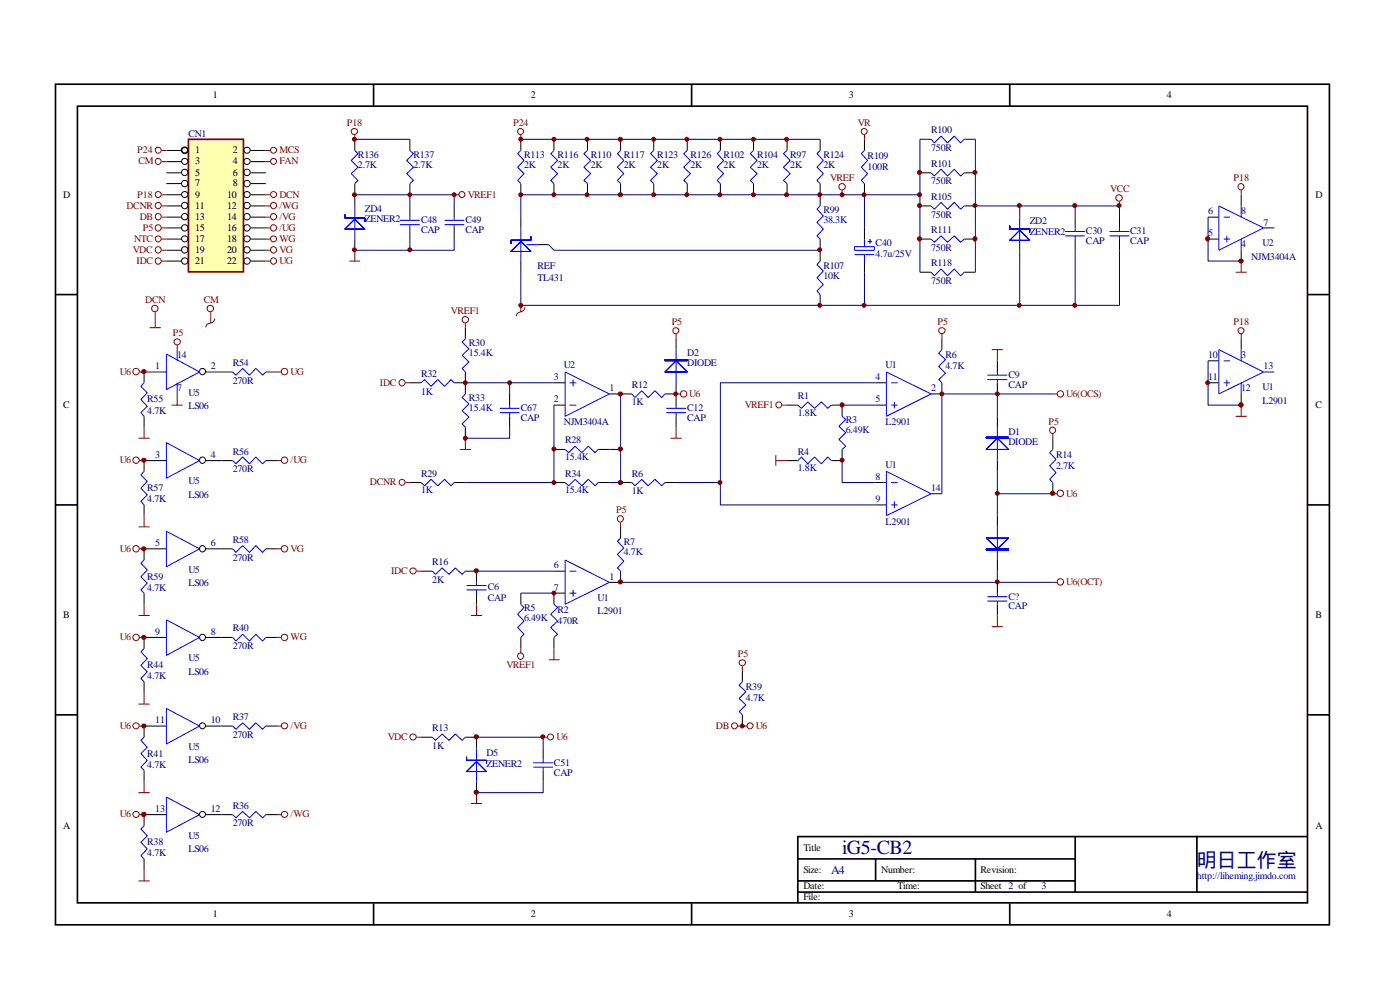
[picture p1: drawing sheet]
<svg xmlns="http://www.w3.org/2000/svg" width="297mm" height="210mm" viewBox="0 0 297 210" stroke-linecap="round" stroke-linejoin="round" font-family="sans-serif">
<g fill="none" stroke="#000" stroke-width=".35">
<path d="M11.8 17.9h270.2v178.3h-270.2zM79.2 17.9v4.6M146.7 17.9v4.6M214.2 17.9v4.6M16.4 22.5h261v169h-261zM11.8 62.5h4.6M277.5 62.5h4.6M11.8 107.1h4.6M277.5 107.1h4.6M11.8 151.6h4.6M277.5 151.6h4.6M228.1 177.5v11.7"/>
<path d="M253.9 177.5h-84.7v14.1M277.5 177.5h-23.6v11.7M79.2 191.6v4.7M146.7 191.6v4.7M169.2 182.2h58.9M169.2 189.2h108.3M169.2 186.9h58.9M185.8 182.2v4.7M206.9 182.2v7M214.2 191.6v4.7"/>
</g>
<path d="M40 29.6h11.6v28h-11.6z" fill="#ffffb0"/>
<path d="M40 29.5h11.6v28.2h-11.6z" fill="none" stroke="#800000" stroke-width=".35"/>
<circle cx="39.2" cy="31.9" r=".66" fill="none" stroke="#000" stroke-width=".35"/>
<g fill="none" stroke="#000" stroke-width=".21">
<path d="M35.3 31.9h3.2M35.3 34.3h3.2M35.3 36.7h3.2M35.3 38.9h3.2M53.2 31.9h3.2M53.2 34.3h3.2M53.2 36.7h3.2M53.2 38.9h3.2M75.3 29.5v2.4M75.3 38.9v4.8M87 29.5v2.4M87 38.9v2.4"/>
<path d="M110.5 29.5v2.4M110.5 38.9v2.4M117.5 29.5v2.4M117.5 38.9v2.4M124.6 29.5v2.4M124.6 38.9v2.4M131.7 29.5v2.4M131.7 38.9v2.4M138.7 29.5v2.4M138.7 38.9v2.4M145.8 29.5v2.4M145.8 38.9v2.4"/>
<path d="M152.8 29.5v2.4M152.8 38.9v2.4M159.9 29.5v2.4M159.9 38.9v2.4M167 29.5v2.4M167 38.9v2.4M174 29.5v2.4M174 38.9v4.8M183.4 29.5v2.4M183.4 38.9v2.4M195.2 36.7h2.3M195.2 29.5h2.3"/>
<path d="M204.6 36.7h2.3M204.6 29.5h2.3M35.3 41.3h3.2M35.3 43.7h3.2M35.3 46.1h3.2M35.3 48.3h3.2M35.3 50.7h3.2M35.3 53.1h3.2M35.3 55.4h3.2M53.2 41.3h3.2M53.2 43.7h3.2M53.2 46.1h3.2"/>
<path d="M53.2 48.3h3.2M53.2 50.7h3.2M53.2 53.1h3.2M53.2 55.4h3.2M75.3 50.7v2.4M87 43.7v2.4M87 48.3v2.4M96.4 43.7v2.4M96.4 48.3v2.4M110.5 46.1v2.2M110.5 55.4v2.3M114 51.9h2.4"/>
<path d="M174 50.7v4.7M183.4 48.3v2.4M183.4 55.4v2.3M195.2 43.7h2.3M195.2 50.7h2.3M195.2 57.7h2.3M204.6 43.7h2.3M204.6 50.7h2.3M204.6 57.7h2.3M216.3 43.7v2.4M216.3 53.1v2.3M228.1 46.1v2.2"/>
<path d="M228.1 50.7v2.4M237.5 46.1v2.2M237.5 50.7v2.4M256.3 46.1h2.3M256.3 50.7h2.3M263.3 41.3v2.4M263.3 53.1v2.3M268.1 48.3h2.2M35.3 78.9h-4.7v2.3M43.7 78.9h5.7M56.4 78.9h2.4M98.7 69.5v2.4"/>
<path d="M98.7 78.9v4.7M143.4 71.9v2.3M174 62.5v2.3M199.8 71.9v2.3M211.6 76.5v2.4M256.3 76.5h2.3M263.3 71.9v2.3M268.1 78.9h2.2M30.6 88.3v2.3M35.3 97.7h-4.7v2.3M43.7 97.7h5.7M56.4 97.7h2.4"/>
<path d="M87 81.2h2.3M96.4 81.2h2.3M98.7 90.6v2.4M108.1 83.6v2.3M108.1 88.3v2.3M117.5 85.9h2.4M117.5 81.2h2.4M117.5 95.3h2.4M126.9 95.3h2.4M129.3 83.6h4.7M141.1 83.6h2.3M143.4 81.2v4.7"/>
<path d="M143.4 88.3v2.3M167 97.7h2.2M167 85.9h2.2M176.4 85.9h2.2v2.4M178.6 95.3v2.4h-2.2M185.8 85.9h2.2M185.8 81.2h2.2M199.8 81.2v2.4h-2.3M211.6 81.2v2.4M211.6 88.3v2.3M211.6 97.7v2.3M223.4 93v2.3"/>
<path d="M256.3 81.2h2.3M263.3 83.6v2.3M30.6 107.1v2.3M35.3 116.4h-4.7v2.4M43.7 116.4h5.7M56.4 116.4h2.4M87 102.4h2.3M96.4 102.4h2.3M117.5 102.4h2.4M126.9 102.4h2.4M131.7 111.8v2.3M131.7 102.4h2.3"/>
<path d="M141.1 102.4h2.3M185.8 102.4h2.2M185.8 107.1h2.2M197.5 104.7h2.3M211.6 109.4v2.4M211.6 118.8v2.4M223.4 102.4v2.3M30.6 125.8v2.4M35.3 135.2h-4.7v2.4M43.7 135.2h5.7M56.4 135.2h2.4M89.3 121.2h2.4"/>
<path d="M98.7 121.2h2.4v2.3M101.1 125.8v2.4M110.5 125.8v2.4M110.5 135.2v2.4M117.5 135.2v2.4M117.5 121.2h2.4M119.9 125.8h-2.4v2.4M131.7 121.2v2.3h-2.4M211.6 123.5v2.3M211.6 128.2v2.4M30.6 144.6v2.4M35.3 154h-4.7v2.4"/>
<path d="M43.7 154h5.7M56.4 154h2.4M89.3 156.4h2.4M98.7 156.4h2.4v2.3M115.2 158.7v2.3M157.5 142.2v2.4M157.5 151.6v2.4M30.6 163.4v2.4M35.3 172.8h-4.7v2.4M43.7 172.8h5.7M56.4 172.8h2.4M101.1 165.8v2.3"/>
<path d="M115.2 163.4v2.4M30.6 182.2v2.4"/>
<circle cx="39.2" cy="38.9" r=".68"/>
<circle cx="39.2" cy="36.6" r=".68"/>
<circle cx="39.2" cy="34.2" r=".66"/>
<circle cx="52.4" cy="38.9" r=".68"/>
<circle cx="52.4" cy="36.6" r=".68"/>
<circle cx="52.4" cy="31.9" r=".66"/>
<circle cx="52.4" cy="34.2" r=".66"/>
<circle cx="39.2" cy="43.6" r=".68"/>
<circle cx="39.2" cy="46" r=".68"/>
<circle cx="39.2" cy="48.3" r=".68"/>
<circle cx="39.2" cy="55.4" r=".68"/>
<circle cx="39.2" cy="53" r=".68"/>
<circle cx="39.2" cy="41.3" r=".66"/>
<circle cx="39.2" cy="50.7" r=".66"/>
<circle cx="52.4" cy="43.6" r=".68"/>
<circle cx="52.4" cy="46" r=".68"/>
<circle cx="52.4" cy="48.3" r=".68"/>
<circle cx="52.4" cy="53" r=".68"/>
<circle cx="52.4" cy="55.4" r=".68"/>
<circle cx="52.4" cy="41.3" r=".66"/>
<circle cx="52.4" cy="50.7" r=".66"/>
<circle cx="42.9" cy="78.8" r=".66"/>
<circle cx="42.9" cy="97.6" r=".66"/>
<circle cx="42.9" cy="116.4" r=".66"/>
<circle cx="42.9" cy="135.2" r=".66"/>
<circle cx="43" cy="154" r=".64"/>
<circle cx="43" cy="172.7" r=".64"/>
</g>
<g fill="none" stroke="#800000" stroke-width=".21">
<path d="M34.3 31.9h1M34.3 34.3h1M56.4 31.9h1M56.4 34.3h1M75.3 28.6v.9M110.5 28.6v.9M183.4 28.6v.9M34.3 41.3h1M34.3 43.7h1M34.3 46.1h1M34.3 48.3h1M34.3 50.7h1"/>
<path d="M34.3 53.1h1M34.3 55.4h1M56.4 41.3h1M56.4 43.7h1M56.4 46.1h1M56.4 48.3h1M56.4 50.7h1M56.4 53.1h1M56.4 55.4h1M74.1 55.4h2.3M75.3 53.1v2.3M96.4 41.3h1"/>
<path d="M178.6 40.4v.9M237.5 42.8v.9M262.1 57.7h2.4M263.3 40.4v.9M263.3 55.4v2.3M29.6 78.9h1M31.7 69.5h2.4M32.9 66.2v3.3M37.6 73.2v1M44.6 68.6a.83 .83 0 0 0-.9 .8M44.7 66.2v2.4M45.6 67.6a.94 .94 0 0 1-1 .9"/>
<path d="M58.8 78.9h.9M98.7 68.6v.9M110.4 66.2a.8 .8 0 0 0-.8 .9M110.5 64.8v1.4M111.3 65.2a.94 .94 0 0 1-.9 .9M143.4 70.9v1M199.8 70.9v1M210.4 74.2h2.4M211.6 74.2v2.3M263.3 70.9v1M29.4 93h2.3M29.6 97.7h1"/>
<path d="M30.6 90.6v2.4M36.4 85.9h2.4M37.6 83.6v2.3M58.8 97.7h.9M86 81.2h1M97.5 95.3h2.4M98.7 93v2.3M142.2 93h2.4M143.4 83.6h1M143.4 90.6v2.4M164.6 97.7h2.4M164.6 96.5v2.3"/>
<path d="M165.9 85.9h1.1M223.4 83.6h.9M223.4 92v1M262.1 88.3h2.4M263.3 85.9v2.4M29.4 111.8h2.3M29.6 116.4h1M30.6 109.4v2.4M58.8 116.4h.9M86 102.4h1M131.7 110.8v1M223.4 104.7h.9"/>
<path d="M29.4 130.6h2.3M29.6 135.2h1M30.6 128.2v2.4M58.8 135.2h.9M88.4 121.2h.9M99.9 130.6h2.4M101.1 128.2v2.4M110.5 137.6v.9M116.4 140h2.3M117.5 137.6v2.4M210.4 132.9h2.4M211.6 130.6v2.3"/>
<path d="M223.4 123.5h.9M29.4 149.4h2.3M29.6 154h1M30.6 147v2.4M58.8 154h.9M88.4 156.4h.9M115.2 156.4h1M156.5 154h2M157.5 141.3v.9M29.4 168.1h2.3M29.6 172.8h1M30.6 165.8v2.3"/>
<path d="M58.8 172.8h.9M99.9 170.4h2.4M101.1 168.1v2.3M29.4 186.9h2.3M30.6 184.6v2.3"/>
<circle cx="33.6" cy="31.9" r=".64"/>
<circle cx="33.6" cy="34.2" r=".64"/>
<circle cx="58" cy="31.9" r=".64"/>
<circle cx="58" cy="34.2" r=".64"/>
<circle cx="75.2" cy="27.9" r=".66"/>
<circle cx="110.4" cy="27.9" r=".64"/>
<circle cx="178.6" cy="39.6" r=".68"/>
<circle cx="183.3" cy="27.9" r=".64"/>
<circle cx="263.2" cy="39.6" r=".66"/>
<circle cx="33.5" cy="46" r=".66"/>
<circle cx="33.5" cy="48.3" r=".66"/>
<circle cx="33.5" cy="43.6" r=".66"/>
<circle cx="33.5" cy="53" r=".66"/>
<circle cx="33.5" cy="55.3" r=".66"/>
<circle cx="33.6" cy="41.3" r=".64"/>
<circle cx="33.6" cy="50.7" r=".64"/>
<circle cx="58" cy="43.6" r=".66"/>
<circle cx="58" cy="48.3" r=".66"/>
<circle cx="58" cy="46" r=".66"/>
<circle cx="58" cy="55.3" r=".66"/>
<circle cx="58" cy="53" r=".66"/>
<circle cx="58" cy="41.3" r=".64"/>
<circle cx="58" cy="50.7" r=".64"/>
<circle cx="98" cy="41.3" r=".64"/>
<circle cx="237.4" cy="42" r=".68"/>
<circle cx="28.9" cy="78.8" r=".68"/>
<circle cx="32.8" cy="65.4" r=".68"/>
<circle cx="37.6" cy="72.5" r=".66"/>
<circle cx="44.6" cy="65.4" r=".68"/>
<circle cx="60.4" cy="78.8" r=".68"/>
<circle cx="98.7" cy="67.8" r=".68"/>
<circle cx="143.4" cy="70.1" r=".64"/>
<circle cx="199.8" cy="70.1" r=".66"/>
<circle cx="263.3" cy="70.1" r=".64"/>
<circle cx="28.9" cy="97.6" r=".68"/>
<circle cx="60.4" cy="97.6" r=".68"/>
<circle cx="85.3" cy="81.2" r=".66"/>
<circle cx="145" cy="83.6" r=".68"/>
<circle cx="165.2" cy="85.9" r=".64"/>
<circle cx="223.3" cy="91.2" r=".66"/>
<circle cx="225" cy="83.6" r=".68"/>
<circle cx="28.9" cy="116.4" r=".68"/>
<circle cx="60.4" cy="116.4" r=".68"/>
<circle cx="85.3" cy="102.3" r=".64"/>
<circle cx="131.6" cy="110" r=".66"/>
<circle cx="225" cy="104.6" r=".68"/>
<circle cx="28.9" cy="135.2" r=".68"/>
<circle cx="60.4" cy="135.2" r=".68"/>
<circle cx="87.6" cy="121.1" r=".66"/>
<circle cx="110.4" cy="139.2" r=".66"/>
<circle cx="225" cy="123.4" r=".68"/>
<circle cx="28.9" cy="154" r=".66"/>
<circle cx="60.4" cy="154" r=".66"/>
<circle cx="87.6" cy="156.3" r=".66"/>
<circle cx="116.8" cy="156.3" r=".64"/>
<circle cx="155.8" cy="154" r=".64"/>
<circle cx="157.5" cy="140.6" r=".66"/>
<circle cx="159.1" cy="154" r=".64"/>
<circle cx="28.9" cy="172.8" r=".66"/>
<circle cx="60.4" cy="172.8" r=".66"/>
</g>
<g fill="none" stroke="#00f" stroke-width=".21">
<path d="M75.3 31.9l.6 .7-1.4 1.4 1.4 1.5-1.4 1.3 1.4 1.5-.6 .6M87 31.9l.7 .7-1.4 1.4 1.4 1.5-1.4 1.3 1.4 1.5-.7 .6M110.5 31.9l-.7 .7 1.4 1.4-1.4 1.5 1.4 1.3-1.4 1.5 .7 .6M117.5 31.9l-.7 .7 1.5 1.4-1.5 1.5 1.5 1.3-1.5 1.5 .7 .6M124.6 31.9l-.7 .7 1.4 1.4-1.4 1.5 1.4 1.3-1.4 1.5 .7 .6M131.7 31.9l-.7 .7 1.3 1.4-1.3 1.5 1.3 1.3-1.3 1.5 .7 .6M138.7 31.9l-.7 .7 1.4 1.4-1.4 1.5 1.4 1.3-1.4 1.5 .7 .6M145.8 31.9l-.8 .7 1.5 1.4-1.5 1.5 1.5 1.3-1.5 1.5 .8 .6M152.8 31.9l-.7 .7 1.4 1.4-1.4 1.5 1.4 1.3-1.4 1.5 .7 .6M159.9 31.9l-.7 .7 1.4 1.4-1.4 1.5 1.4 1.3-1.4 1.5 .7 .6M167 31.9l-.8 .7 1.4 1.4-1.4 1.5 1.4 1.3-1.4 1.5 .8 .6M174 31.9l-.7 .7 1.4 1.4-1.4 1.5 1.4 1.3-1.4 1.5 .7 .6"/>
<path d="M183.4 31.9l-.7 .7 1.4 1.4-1.4 1.5 1.4 1.3-1.4 1.5 .7 .6M197.5 29.5l.7 .8 1.4-1.4 1.4 1.4 1.4-1.4 1.4 1.4 .8-.8M197.5 36.7l.7 .6 1.4-1.4 1.4 1.4 1.4-1.4 1.4 1.4 .8-.6M75.3 43.7v7M84.8 46.7h4.3M84.8 47.7h4.3M87 46.1v.6M87 47.7v.6M94.3 46.7h4.2M94.3 47.7h4.2M96.4 46.1v.6M96.4 47.7v.6"/>
<path d="M110.5 48.3v7.1M111.7 51.9h2.3M174 43.7l-.7 .7 1.4 1.4-1.4 1.4 1.4 1.4-1.4 1.4 .7 .7M174 55.4l-.7 .7 1.4 1.4-1.4 1.4 1.4 1.5-1.4 1.3 .7 .8M181.3 52.3h4.2v.8h-4.2zM181.3 54h4.2M183.4 50.7v1.6M183.4 54v1.4M184.1 51.2h.9M184.6 50.7v.9M197.5 43.7l.7 .7 1.4-1.5 1.4 1.5 1.4-1.5 1.4 1.5 .8-.7M197.5 50.7l.7 .7 1.4-1.4 1.4 1.4 1.4-1.4 1.4 1.4 .8-.7"/>
<path d="M197.5 57.7l.7 .8 1.4-1.4 1.4 1.4 1.4-1.4 1.4 1.4 .8-.8M216.3 46.1v7M226 49.1h4.1M226 50h4.1M228.1 48.3v.8M228.1 50v.7M235.4 49.1h4.2M235.4 50h4.2M237.5 48.3v.8M237.5 50v.7M258.6 43.7l9.5 4.6-9.5 4.8zM259.6 46.1h1.3"/>
<path d="M259.6 50.7h1.3M260.3 50v1.4M263.3 43.7v2.4M263.3 50.7v2.4M35.3 75.1l7 3.8-7 3.7zM37.6 74.2v2.3M49.4 78.9l.6 .7 1.5-1.5 1.4 1.5 1.4-1.5 1.4 1.5 .7-.7M98.7 71.9l-.7 .7 1.5 1.4-1.5 1.4 1.5 1.4-1.5 1.3 .7 .8M119.9 78.9l9.4 4.7-9.4 4.7zM143.4 74.2v7M188 78.9l9.5 4.7-9.5 4.7zM199.8 74.2l-.7 .7 1.5 1.4-1.5 1.4 1.5 1.5-1.5 1.3 .7 .7"/>
<path d="M209.5 79.6h4.2M211.6 78.9v.7M258.6 74.2l9.5 4.7-9.5 4.7zM259.6 76.5h1.3M263.3 74.2v2.3M30.6 81.2l-.7 .8 1.3 1.3-1.3 1.5 1.3 1.4-1.3 1.3 .7 .8M30.6 100l-.7 .8 1.3 1.3-1.3 1.4 1.3 1.5-1.3 1.3 .7 .8M35.3 93.9l7 3.8-7 3.7zM37.6 81.2v2.4M49.4 97.7l.6 .7 1.5-1.5 1.4 1.5 1.4-1.5 1.4 1.5 .7-.7M89.3 81.2l.8-.7 1.3 1.5 1.5-1.5 1.4 1.5 1.4-1.5 .7 .7M98.7 83.6l-.7 .7 1.5 1.4-1.5 1.4 1.5 1.4-1.5 1.4 .7 .7"/>
<path d="M106 86.6h4.2M106 87.5h4.2M108.1 85.9v.7M108.1 87.5v.8M119.9 95.3l.7 .7 1.4-1.3 1.4 1.3 1.4-1.3 1.4 1.3 .7-.7M120.8 85.9h1.5M120.8 81.2h1.5M121.6 80.5v1.5M134 83.6l.7 .7 1.4-1.4 1.4 1.4 1.4-1.4 1.5 1.4 .7-.7M141.3 86.6h4.2M141.3 87.5h4.2M143.4 85.9v.7"/>
<path d="M143.4 87.5v.8M169.2 85.9l.8 .7 1.4-1.3 1.4 1.3 1.4-1.3 1.4 1.3 .8-.7M169.2 97.7l.8-.8 1.4 1.5 1.4-1.5 1.4 1.5 1.4-1.5 .8 .8M178.6 88.3l.8 .7-1.4 1.4 1.4 1.4-1.4 1.4 1.4 1.5-.8 .6M188 100l9.5 4.7-9.5 4.7zM189.1 85.9h1.3M189.1 81.2h1.3M189.7 85.3v1.3M209.5 80.5h4.2M211.6 80.5v.7M211.6 90.6v7.1M223.4 95.3l-.7 .7 1.3 1.5-1.3 1.3 1.3 1.4-1.3 1.5 .7 .7"/>
<path d="M259.6 81.2h1.3M260.3 80.5v1.5M263.3 81.2v2.4M30.6 118.8l-.7 .7 1.3 1.4-1.3 1.4 1.3 1.4-1.3 1.4 .7 .7M35.3 112.7l7 3.7-7 3.8zM49.4 116.4l.6 .8 1.5-1.5 1.4 1.5 1.4-1.5 1.4 1.5 .7-.8M89.3 102.4l.8 .6 1.3-1.3 1.5 1.3 1.4-1.3 1.4 1.3 .7-.6M119.9 102.4l.7 .6 1.4-1.3 1.4 1.3 1.4-1.3 1.4 1.3 .7-.6M119.9 118.8l9.4 4.7-9.4 4.7zM131.7 114.1l-.7 .7 1.3 1.4-1.3 1.4 1.3 1.4-1.3 1.5 .7 .7M134 102.4l.7 .6 1.4-1.3 1.4 1.3 1.4-1.3 1.5 1.3 .7-.6M189.1 102.4h1.3"/>
<path d="M189.1 107.1h1.3M189.7 106.3v1.5M211.6 111.8v7M30.6 137.6l-.7 .7 1.3 1.4-1.3 1.4 1.3 1.4-1.3 1.4 .7 .7M35.3 131.5l7 3.7-7 3.8zM49.4 135.2l.6 .8 1.5-1.5 1.4 1.5 1.4-1.5 1.4 1.5 .7-.8M91.7 121.2l.7 .6 1.4-1.3 1.4 1.3 1.4-1.3 1.4 1.3 .7-.6M99 124.2h4.2M99 125.1h4.2M101.1 123.5v.7M101.1 125.1v.7M110.5 128.2l.7 .7-1.4 1.4 1.4 1.4-1.4 1.4 1.4 1.4-.7 .7"/>
<path d="M117.5 128.2l.8 .7-1.5 1.4 1.5 1.4-1.5 1.4 1.5 1.4-.8 .7M120.8 121.2h1.5M120.8 125.8h1.5M121.6 125.1v1.5M209.5 126.6h4.2M209.5 127.5h4.2M211.6 125.8v.8M211.6 127.5v.7M30.6 156.4l-.7 .7 1.3 1.4-1.3 1.4 1.3 1.4-1.3 1.4 .7 .7M35.3 150.3l7 3.7-7 3.8zM49.4 154l.6 .7 1.5-1.4 1.4 1.4 1.4-1.4 1.4 1.4 .7-.7M91.7 156.4l.7 .7 1.4-1.4 1.4 1.4 1.4-1.4 1.4 1.4 .7-.7"/>
<path d="M101.1 158.7v7.1M157.5 144.6l-.7 .8 1.4 1.3-1.4 1.5 1.4 1.3-1.4 1.5 .7 .6M30.6 175.2l-.7 .7 1.3 1.4-1.3 1.3 1.3 1.5-1.3 1.4 .7 .7M35.3 169.1l7 3.7-7 3.7zM49.4 172.8l.6 .7 1.5-1.4 1.4 1.4 1.4-1.4 1.4 1.4 .7-.7M113.1 161.8h4.2M113.1 162.7h4.2M115.2 161v.8M115.2 162.7v.7"/>
</g>
<circle cx="30.5" cy="78.8" r=".45" fill="#800000" stroke="#800000" stroke-width=".21"/>
<g fill="#800000" stroke="#800000" stroke-width=".21">
<circle cx="30.5" cy="97.6" r=".45"/>
<circle cx="30.5" cy="116.4" r=".45"/>
<circle cx="30.5" cy="135.2" r=".45"/>
<circle cx="30.5" cy="154" r=".45"/>
<circle cx="30.5" cy="172.8" r=".48"/>
<circle cx="75.2" cy="41.3" r=".42"/>
<circle cx="87" cy="53" r=".42"/>
<circle cx="87" cy="41.3" r=".42"/>
<circle cx="75.2" cy="29.5" r=".42"/>
<circle cx="75.2" cy="53" r=".42"/>
<circle cx="117.5" cy="29.5" r=".42"/>
<circle cx="124.5" cy="29.5" r=".42"/>
<circle cx="131.6" cy="29.5" r=".45"/>
<circle cx="138.7" cy="29.5" r=".42"/>
<circle cx="145.7" cy="29.5" r=".42"/>
<circle cx="152.7" cy="29.5" r=".42"/>
<circle cx="159.9" cy="29.5" r=".42"/>
<circle cx="166.9" cy="29.5" r=".42"/>
<circle cx="110.5" cy="41.3" r=".42"/>
<circle cx="117.5" cy="41.3" r=".42"/>
<circle cx="124.5" cy="41.3" r=".42"/>
<circle cx="131.6" cy="41.3" r=".45"/>
<circle cx="138.7" cy="41.3" r=".42"/>
<circle cx="145.7" cy="41.3" r=".42"/>
<circle cx="152.7" cy="41.3" r=".42"/>
<circle cx="159.9" cy="41.3" r=".42"/>
<circle cx="166.9" cy="41.3" r=".42"/>
<circle cx="173.9" cy="53" r=".42"/>
<circle cx="96.4" cy="41.3" r=".42"/>
<circle cx="173.9" cy="41.3" r=".42"/>
<circle cx="195.1" cy="36.6" r=".42"/>
<circle cx="195.1" cy="43.6" r=".42"/>
<circle cx="195" cy="50.7" r=".45"/>
<circle cx="195.1" cy="41.3" r=".42"/>
<circle cx="206.8" cy="36.6" r=".42"/>
<circle cx="206.8" cy="50.7" r=".45"/>
<circle cx="206.8" cy="43.6" r=".42"/>
<circle cx="216.2" cy="43.6" r=".42"/>
<circle cx="173.9" cy="64.8" r=".42"/>
<circle cx="228" cy="64.8" r=".42"/>
<circle cx="216.2" cy="64.8" r=".42"/>
<circle cx="228" cy="43.6" r=".42"/>
<circle cx="183.3" cy="64.8" r=".42"/>
<circle cx="110.5" cy="29.5" r=".42"/>
<circle cx="237.4" cy="43.6" r=".42"/>
<circle cx="110.5" cy="64.8" r=".42"/>
<circle cx="178.6" cy="41.3" r=".42"/>
<circle cx="183.3" cy="41.3" r=".42"/>
<circle cx="131.6" cy="83.6" r=".45"/>
<circle cx="98.7" cy="81.2" r=".42"/>
<circle cx="98.7" cy="93" r=".42"/>
<circle cx="117.5" cy="95.2" r=".42"/>
<circle cx="117.5" cy="102.4" r=".42"/>
<circle cx="108.1" cy="81.2" r=".42"/>
<circle cx="131.6" cy="95.2" r=".45"/>
<circle cx="143.3" cy="83.6" r=".42"/>
<circle cx="131.6" cy="102.4" r=".45"/>
<circle cx="263.3" cy="55.4" r=".45"/>
<circle cx="256.2" cy="50.7" r=".45"/>
<circle cx="152.7" cy="102.4" r=".42"/>
<circle cx="178.6" cy="97.6" r=".42"/>
<circle cx="178.6" cy="85.9" r=".45"/>
<circle cx="117.5" cy="125.8" r=".42"/>
<circle cx="101.1" cy="121.1" r=".45"/>
<circle cx="199.8" cy="83.6" r=".42"/>
<circle cx="131.6" cy="123.4" r=".45"/>
<circle cx="256.2" cy="81.2" r=".42"/>
<circle cx="263.3" cy="85.9" r=".48"/>
<circle cx="101.1" cy="168.1" r=".45"/>
<circle cx="101.1" cy="156.3" r=".45"/>
<circle cx="115.1" cy="156.3" r=".42"/>
<circle cx="211.6" cy="104.6" r=".42"/>
<circle cx="211.6" cy="83.6" r=".42"/>
<circle cx="211.6" cy="123.4" r=".42"/>
<circle cx="223.3" cy="104.6" r=".45"/>
<circle cx="157.5" cy="154" r=".42"/>
</g>
<g fill="#00f" stroke="#00f" stroke-width=".21">
<path d="M73.2 45.6v.6h4.2v.8v-.8h-4.2zM73.2 45.6v.6h4.2v.8v-.8h-4.2z" fill-rule="evenodd"/>
<path d="M75.3 46.5l2.1 2.1h-4.2zM75.3 46.5l2.1 2.1h-4.2z" fill-rule="evenodd"/>
<path d="M108.4 51v.6v-.6h4.2v-.8v.8zM108.4 51v.6v-.6h4.2v-.8v.8z" fill-rule="evenodd"/>
<path d="M110.5 51.2l-2.1 2.1h4.2zM110.5 51.2l-2.1 2.1h4.2z" fill-rule="evenodd"/>
<path d="M214.2 47.9v.7h4.2v.7v-.7h-4.2zM214.2 47.9v.7h4.2v.7v-.7h-4.2z" fill-rule="evenodd"/>
<path d="M214.2 51l2.1-2.1 2.1 2.1zM214.2 51l2.1-2.1 2.1 2.1z" fill-rule="evenodd"/>
<path d="M141.1 76.3v.2h4.7v-.2zM141.1 76.3v.2h4.7v-.2z" fill-rule="evenodd"/>
<path d="M141.1 78.9l2.3-2.4 2.4 2.4zM141.1 78.9l2.3-2.4 2.4 2.4z" fill-rule="evenodd"/>
<path d="M209.2 92.7v.3h4.8v-.3zM209.2 92.7v.3h4.8v-.3z" fill-rule="evenodd"/>
<path d="M209.2 95.3l2.4-2.3 2.4 2.3zM209.2 95.3l2.4-2.3 2.4 2.3z" fill-rule="evenodd"/>
<path d="M209.2 116.4v.3h4.8v-.3zM209.2 116.4v.3h4.8v-.3z" fill-rule="evenodd"/>
<path d="M209.2 114.1h4.8l-2.4 2.3zM209.2 114.1h4.8l-2.4 2.3z" fill-rule="evenodd"/>
<path d="M99 160.6v.7h4.2v.7v-.7h-4.2zM99 160.6v.7h4.2v.7v-.7h-4.2z" fill-rule="evenodd"/>
<path d="M99 163.7l2.1-2.2 2.1 2.2zM99 163.7l2.1-2.2 2.1 2.2z" fill-rule="evenodd"/>
</g>
<g fill="none" stroke="#000080" stroke-width=".21">
<path d="M75.3 29.5h11.7M110.5 29.5h63.5M195.2 29.5v28.2M206.9 29.5v28.2M75.3 41.3h21.1v2.4M87 41.3v2.4M87 50.7v2.4M96.4 50.7v2.4h-21.1M116.4 51.9l1.1 1.2h56.5M183.4 41.3v7M183.4 57.7v7.1M195.2 41.3h-84.7v4.8"/>
<path d="M206.9 43.7h30.6v2.4M216.3 55.4v9.4M228.1 43.7v2.4M228.1 53.1v11.7M237.5 53.1v11.7h-127v-7.1M256.3 46.1v9.3h7M256.3 76.5v9.4h7M98.7 81.2h18.8M108.1 90.6v2.4h-9.4M108.1 81.2v2.4M117.5 85.9v16.5h-18.8M129.3 95.3h2.4"/>
<path d="M131.7 83.6v18.8h-2.4M178.6 97.7v4.7h7.2M178.6 85.9h7.2M185.8 81.2h-33v21.2h-9.4M211.6 83.6v4.7M211.6 100v9.4M223.4 83.6h-23.6v21.1M152.8 102.4v4.7h33M211.6 104.7h11.8M101.1 121.2h16.4M110.5 125.8h7M131.7 123.5h91.7"/>
<path d="M211.6 121.2v2.3M101.1 156.4h14.1v2.3M115.2 165.8v2.3h-14.1"/>
</g>
<g font-size="4.2" fill="#000080">
<text x="178.6" y="181.1">iG5-CB2</text>
<text x="253.9" y="184">明日工作室</text>
</g>
<text font-size="2.5" fill="#000080" x="176.4" y="185.3">A4</text>
<g font-size="2.1">
<text x="45.1" y="20.8">1</text>
<text x="112.6" y="20.8">2</text>
<text x="180.1" y="20.8">3</text>
<text x="247.6" y="20.8">4</text>
<text x="41.4" y="32.5">1</text>
<text x="41.4" y="34.9">3</text>
<text x="49.4" y="32.5">2</text>
<text x="49.4" y="34.9">4</text>
<text x="13.4" y="41.9">D</text>
<text x="41.4" y="37.3">5</text>
<text x="41.4" y="39.5">7</text>
<text x="41.4" y="41.9">9</text>
<text x="48.2" y="41.9">10</text>
<text x="49.4" y="37.3">6</text>
<text x="49.4" y="39.5">8</text>
<text x="279.1" y="41.9">D</text>
<text x="41.4" y="44.3">11</text>
<text x="41.4" y="46.7">13</text>
<text x="48.2" y="44.3">12</text>
<text x="48.2" y="46.7">14</text>
<text x="41.4" y="48.9">15</text>
<text x="41.4" y="51.3">17</text>
<text x="41.4" y="53.7">19</text>
<text x="48.2" y="48.9">16</text>
<text x="48.2" y="51.3">18</text>
<text x="48.2" y="53.7">20</text>
<text x="41.4" y="56">21</text>
<text x="48.2" y="56">22</text>
<text x="13.4" y="86.5">C</text>
<text x="279.1" y="86.5">C</text>
<text x="13.4" y="131.1">B</text>
<text x="279.1" y="131.1">B</text>
<text x="13.4" y="175.8">A</text>
<text x="279.1" y="175.8">A</text>
<text x="170.4" y="180.4">Title</text>
<text x="170.4" y="185.2">Size:</text>
<text x="186.9" y="185.2">Number:</text>
<text x="208" y="185.2">Revision:</text>
<text x="170.4" y="188.6">Date:</text>
<text x="170.4" y="191">File:</text>
<text x="190.4" y="188.6">Time:</text>
<text x="208" y="188.6">Sheet 2 of</text>
<text x="45.1" y="194.6">1</text>
<text x="112.6" y="194.6">2</text>
<text x="180.1" y="194.6">3</text>
<text x="247.6" y="194.6">4</text>
</g>
<g font-size="2.1" fill="#000080">
<text x="40" y="29">CN1</text>
<text x="197.5" y="28.3">R100</text>
<text x="75.9" y="33.4">R136</text>
<text x="75.9" y="35.6">2.7K</text>
<text x="87.7" y="33.4">R137</text>
<text x="87.7" y="35.6">2.7K</text>
<text x="111.2" y="33.4">R113</text>
<text x="111.2" y="35.6">2K</text>
<text x="118.3" y="33.4">R116</text>
<text x="118.3" y="35.6">2K</text>
<text x="125.3" y="33.4">R110</text>
<text x="125.3" y="35.6">2K</text>
<text x="132.3" y="33.4">R117</text>
<text x="132.3" y="35.6">2K</text>
<text x="139.4" y="33.4">R123</text>
<text x="139.4" y="35.6">2K</text>
<text x="146.5" y="33.4">R126</text>
<text x="146.5" y="35.6">2K</text>
<text x="153.5" y="33.4">R102</text>
<text x="153.5" y="35.6">2K</text>
<text x="160.6" y="33.4">R104</text>
<text x="160.6" y="35.6">2K</text>
<text x="167.6" y="33.4">R97</text>
<text x="167.6" y="35.6">2K</text>
<text x="174.7" y="33.4">R124</text>
<text x="174.7" y="35.6">2K</text>
<text x="184.1" y="33.7">R109</text>
<text x="197.5" y="32.1">750R</text>
<text x="197.5" y="35.4">R101</text>
<text x="184.1" y="36.1">100R</text>
<text x="197.5" y="39.1">750R</text>
<text x="77.4" y="45">ZD4</text>
<text x="77.4" y="47.1">ZENER2</text>
<text x="89.3" y="47.3">C48</text>
<text x="98.7" y="47.3">C49</text>
<text x="174.7" y="45.2">R99</text>
<text x="174.7" y="47.3">38.3K</text>
<text x="197.5" y="42.4">R105</text>
<text x="197.5" y="46.1">750R</text>
<text x="218.4" y="47.6">ZD2</text>
<text x="256.3" y="45.5">6</text>
<text x="263.3" y="45.5">8</text>
<text x="268.1" y="47.8">7</text>
<text x="89.3" y="49.4">CAP</text>
<text x="98.7" y="49.4">CAP</text>
<text x="185.8" y="52.2">C40</text>
<text x="197.5" y="49.4">R111</text>
<text x="197.5" y="53.2">750R</text>
<text x="218.4" y="49.9">ZENER2</text>
<text x="230.4" y="49.7">C30</text>
<text x="230.4" y="51.8">CAP</text>
<text x="239.8" y="49.7">C31</text>
<text x="239.8" y="51.8">CAP</text>
<text x="256.3" y="50.1">5</text>
<text x="263.3" y="52.5">4</text>
<text x="267.8" y="52.2">U2</text>
<text x="114" y="57">REF</text>
<text x="114" y="59.5">TL431</text>
<text x="174.7" y="57">R107</text>
<text x="174.7" y="59.1">10K</text>
<text x="185.8" y="54.6">4.7u/25V</text>
<text x="197.5" y="56.5">R118</text>
<text x="265.4" y="55.1">NJM3404A</text>
<text x="197.5" y="60.3">750R</text>
<text x="37.6" y="75.9">14</text>
<text x="49.4" y="77.6">R54</text>
<text x="99.5" y="73.4">R30</text>
<text x="99.5" y="75.5">15.4K</text>
<text x="145.8" y="75.5">D2</text>
<text x="145.8" y="77.6">DIODE</text>
<text x="200.6" y="75.9">R6</text>
<text x="256.3" y="75.9">10</text>
<text x="263.3" y="75.9">3</text>
<text x="32.9" y="78.3">1</text>
<text x="37.6" y="83">7</text>
<text x="40" y="84">U5</text>
<text x="44.7" y="78.3">2</text>
<text x="49.4" y="81.4">270R</text>
<text x="89.3" y="79.9">R32</text>
<text x="89.3" y="83.7">1K</text>
<text x="117.5" y="80.7">3</text>
<text x="119.6" y="78.1">U2</text>
<text x="129.3" y="83">1</text>
<text x="134" y="82.3">R12</text>
<text x="185.8" y="80.7">4</text>
<text x="187.9" y="78.1">U1</text>
<text x="197.5" y="83">2</text>
<text x="200.6" y="78.3">4.7K</text>
<text x="214" y="80.2">C9</text>
<text x="214" y="82.3">CAP</text>
<text x="256.3" y="80.7">11</text>
<text x="263.3" y="83">12</text>
<text x="267.8" y="82.8">U1</text>
<text x="268.1" y="78.3">13</text>
<text x="31.2" y="85.3">R55</text>
<text x="31.2" y="87.7">4.7K</text>
<text x="40" y="86.8">LS06</text>
<text x="99.5" y="85.1">R33</text>
<text x="99.5" y="87.2">15.4K</text>
<text x="110.5" y="87.2">C67</text>
<text x="110.5" y="89.3">CAP</text>
<text x="117.5" y="85.3">2</text>
<text x="134" y="85.9">1K</text>
<text x="145.8" y="87.2">C12</text>
<text x="145.8" y="89.3">CAP</text>
<text x="169.2" y="84.7">R1</text>
<text x="169.2" y="88.2">1.8K</text>
<text x="179.4" y="89.8">R3</text>
<text x="185.8" y="85.3">5</text>
<text x="267.8" y="85.6">L2901</text>
<text x="119.6" y="90.1">NJM3404A</text>
<text x="119.9" y="94.1">R28</text>
<text x="179.4" y="91.9">6.49K</text>
<text x="187.9" y="90.3">L2901</text>
<text x="214" y="92.2">D1</text>
<text x="214" y="94.5">DIODE</text>
<text x="32.9" y="97.1">3</text>
<text x="44.7" y="97.1">4</text>
<text x="49.4" y="96.4">R56</text>
<text x="49.4" y="100.2">270R</text>
<text x="89.3" y="101.1">R29</text>
<text x="119.9" y="97.5">15.4K</text>
<text x="119.9" y="101.1">R34</text>
<text x="134" y="101.1">R6</text>
<text x="169.2" y="96.4">R4</text>
<text x="169.2" y="99.9">1.8K</text>
<text x="185.8" y="101.8">8</text>
<text x="187.9" y="99.2">U1</text>
<text x="224" y="97.1">R14</text>
<text x="224" y="99.5">2.7K</text>
<text x="31.2" y="104.1">R57</text>
<text x="31.2" y="106.5">4.7K</text>
<text x="40" y="102.7">U5</text>
<text x="40" y="105.6">LS06</text>
<text x="89.3" y="104.6">1K</text>
<text x="119.9" y="104.6">15.4K</text>
<text x="134" y="104.8">1K</text>
<text x="185.8" y="106.5">9</text>
<text x="197.5" y="104.1">14</text>
<text x="187.9" y="111.4">L2901</text>
<text x="32.9" y="115.9">5</text>
<text x="44.7" y="115.9">6</text>
<text x="49.4" y="115.1">R58</text>
<text x="49.4" y="119">270R</text>
<text x="91.7" y="119.9">R16</text>
<text x="132.3" y="115.7">R7</text>
<text x="132.3" y="117.8">4.7K</text>
<text x="31.2" y="122.9">R59</text>
<text x="31.2" y="125.3">4.7K</text>
<text x="40" y="121.5">U5</text>
<text x="40" y="124.4">LS06</text>
<text x="91.7" y="123.6">2K</text>
<text x="103.5" y="125.1">C6</text>
<text x="117.5" y="120.6">6</text>
<text x="117.5" y="125.3">7</text>
<text x="129.3" y="122.9">1</text>
<text x="103.5" y="127.4">CAP</text>
<text x="111.2" y="129.7">R5</text>
<text x="111.2" y="131.8">6.49K</text>
<text x="118.3" y="130">R2</text>
<text x="126.7" y="127.4">U1</text>
<text x="126.7" y="130.2">L2901</text>
<text x="214" y="127.2">C?</text>
<text x="214" y="129.3">CAP</text>
<text x="32.9" y="134.7">9</text>
<text x="44.7" y="134.7">8</text>
<text x="49.4" y="133.9">R40</text>
<text x="49.4" y="137.8">270R</text>
<text x="118.3" y="132.3">470R</text>
<text x="31.2" y="141.7">R44</text>
<text x="40" y="140.3">U5</text>
<text x="40" y="143.1">LS06</text>
<text x="31.2" y="144">4.7K</text>
<text x="158.2" y="146.4">R39</text>
<text x="158.2" y="148.8">4.7K</text>
<text x="32.9" y="153.4">11</text>
<text x="44.7" y="153.4">10</text>
<text x="49.4" y="152.7">R37</text>
<text x="91.7" y="155.1">R13</text>
<text x="31.2" y="160.5">R41</text>
<text x="40" y="159.1">U5</text>
<text x="40" y="161.9">LS06</text>
<text x="49.4" y="156.5">270R</text>
<text x="91.7" y="158.8">1K</text>
<text x="103.2" y="160.3">D5</text>
<text x="31.2" y="162.8">4.7K</text>
<text x="103.2" y="162.6">ZENER2</text>
<text x="117.5" y="162.4">C51</text>
<text x="117.5" y="164.5">CAP</text>
<text x="32.9" y="172.2">13</text>
<text x="44.7" y="172.2">12</text>
<text x="49.4" y="171.5">R36</text>
<text x="31.2" y="179.2">R38</text>
<text x="40" y="177.9">U5</text>
<text x="49.4" y="175.3">270R</text>
<text x="31.2" y="181.6">4.7K</text>
<text x="40" y="180.7">LS06</text>
<text x="221" y="188.6">3</text>
<text x="253.9" y="186.4">http://liheming.jimdo.com</text>
</g>
<g font-size="2.1" fill="#800000">
<text x="73.6" y="26.7">P18</text>
<text x="108.9" y="26.7">P24</text>
<text x="181.9" y="26.7">VR</text>
<text x="29.1" y="32.5">P24</text>
<text x="29.4" y="34.9">CM</text>
<text x="59.3" y="32.5">MCS</text>
<text x="59.3" y="34.9">FAN</text>
<text x="29.1" y="41.9">P18</text>
<text x="59.3" y="41.9">DCN</text>
<text x="99.2" y="41.9">VREF1</text>
<text x="176.1" y="38.4">VREF</text>
<text x="235.5" y="40.7">VCC</text>
<text x="261.7" y="38.4">P18</text>
<text x="26.8" y="44.3">DCNR</text>
<text x="29.6" y="46.7">DB</text>
<text x="59.3" y="44.3">/WG</text>
<text x="59.3" y="46.7">/VG</text>
<text x="28.2" y="53.7">VDC</text>
<text x="28.4" y="51.3">NTC</text>
<text x="30.3" y="48.9">P5</text>
<text x="59.3" y="48.9">/UG</text>
<text x="59.3" y="51.3">WG</text>
<text x="59.3" y="53.7">VG</text>
<text x="29" y="56">IDC</text>
<text x="59.3" y="56">UG</text>
<text x="30.8" y="64.3">DCN</text>
<text x="43.3" y="64.3">CM</text>
<text x="36.7" y="71.3">P5</text>
<text x="95.7" y="66.5">VREF1</text>
<text x="142.5" y="68.9">P5</text>
<text x="198.9" y="68.9">P5</text>
<text x="261.7" y="68.9">P18</text>
<text x="25.4" y="79.5">U6</text>
<text x="61.6" y="79.5">UG</text>
<text x="80.6" y="81.9">IDC</text>
<text x="146.2" y="84.2">U6</text>
<text x="158" y="86.5">VREF1</text>
<text x="226.1" y="84.2">U6(OCS)</text>
<text x="222.4" y="90.1">P5</text>
<text x="25.4" y="98.3">U6</text>
<text x="61.6" y="98.3">/UG</text>
<text x="78.5" y="103">DCNR</text>
<text x="226.1" y="105.3">U6</text>
<text x="130.7" y="108.9">P5</text>
<text x="25.4" y="117.1">U6</text>
<text x="61.6" y="117.1">VG</text>
<text x="83" y="121.8">IDC</text>
<text x="226.1" y="124.1">U6(OCT)</text>
<text x="25.4" y="135.8">U6</text>
<text x="61.6" y="135.8">WG</text>
<text x="107.4" y="141.7">VREF1</text>
<text x="156.5" y="139.4">P5</text>
<text x="25.4" y="154.6">U6</text>
<text x="61.6" y="154.6">/VG</text>
<text x="151.9" y="154.6">DB</text>
<text x="160.4" y="154.6">U6</text>
<text x="82.3" y="157">VDC</text>
<text x="118" y="157">U6</text>
<text x="25.4" y="173.4">U6</text>
<text x="61.6" y="173.4">/WG</text>
</g>
</svg>
